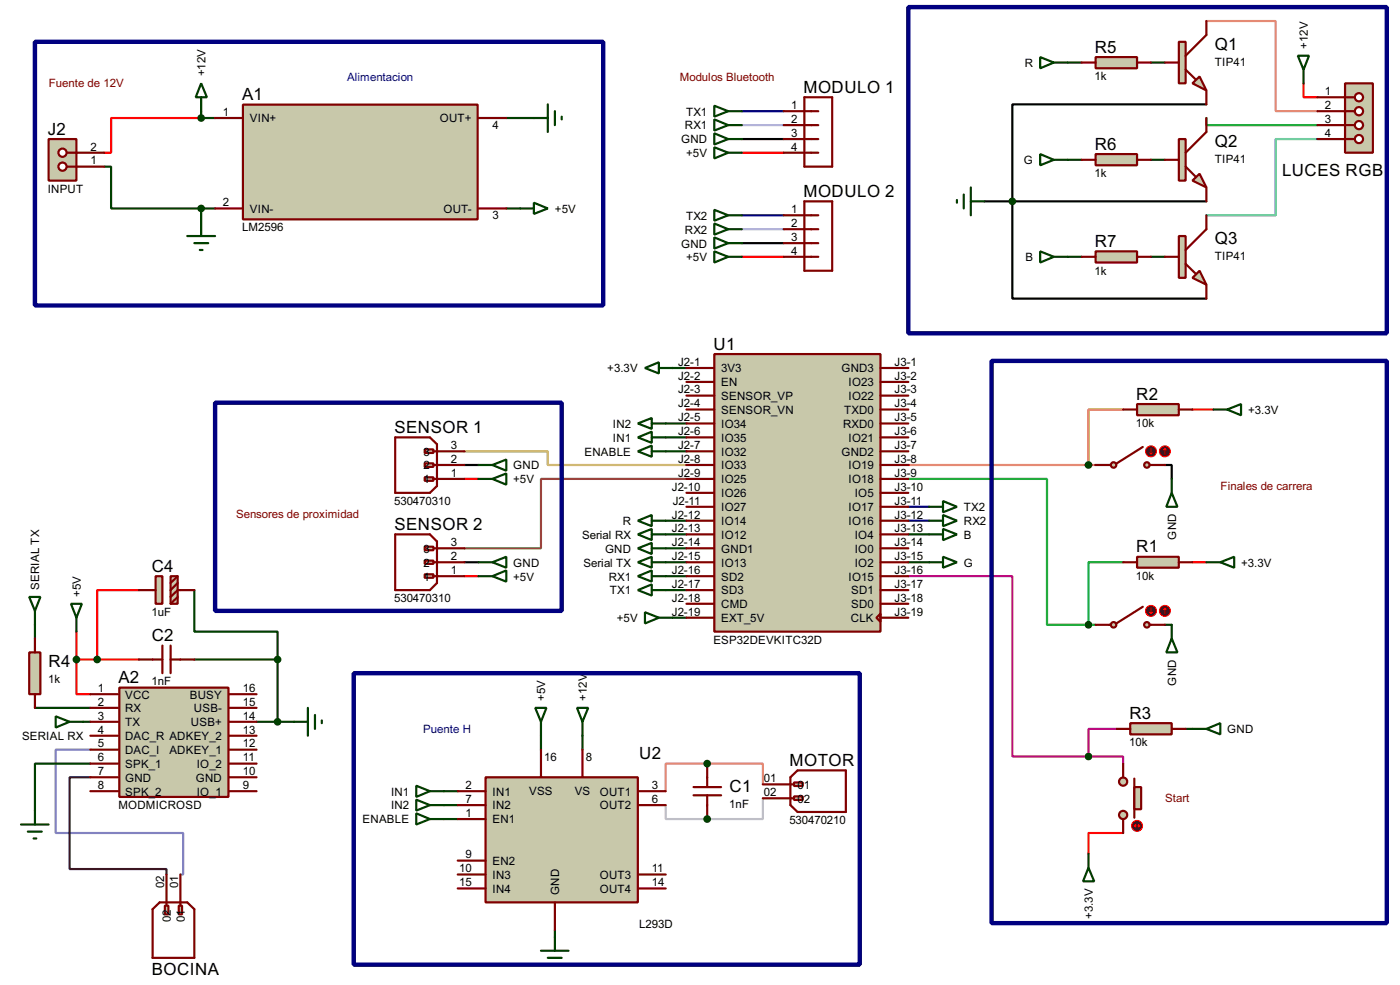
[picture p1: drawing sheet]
<svg xmlns="http://www.w3.org/2000/svg" width="256mm" height="180mm" viewBox="0 0 256 180" stroke-linecap="round" stroke-linejoin="round" font-family="sans-serif">
<path d="M36.9 20.4v1.2h2.5M92.8 38.2h2.5M92.8 21.6h5M99.1 134.7v2.5M106.7 134.7v2.5M101.7 170.2v1.3" fill="none" stroke="#004000" stroke-width=".4"/>
<path d="M36.9 21.6h-16.5v6.4h-1.3M85.1 87.7h2.6M85.1 105.5h2.6" fill="none" stroke="#f00" stroke-width=".4"/>
<path d="M16.6 137.2h-6.4v15.3h23.4v7.6h-.5" fill="none" stroke="#8080c0" stroke-width=".4"/>
<path d="M16.6 142.3h-3.8v16.8h17.7v1" fill="none" stroke="#400040" stroke-width=".4"/>
<path d="M85.1 85.1h2.6M85.1 102.9h2.6" fill="none" stroke="#000" stroke-width=".4"/>
<path d="M129.6 139.8h10.2v3.8" fill="none" stroke="#ff8080" stroke-width=".4"/>
<circle cx="129.6" cy="139.8" r=".2" fill="#004000"/>
<path d="M129.6 139.8h-7.6v5" fill="none" stroke="#ff8080" stroke-width=".4"/>
<path d="M139.8 146.1v3.8h-10.2" fill="none" stroke="#c0c0c0" stroke-width=".4"/>
<circle cx="129.6" cy="149.9" r=".2" fill="#004000"/>
<path d="M122 147.4v2.5h7.6" fill="none" stroke="#c0c0c0" stroke-width=".4"/>
<path d="M238.8 15.3v2.5h2.6M135.9 28h7.7M135.9 47h7.7M218.5 75h3.8M14 115.6v5.1M25.5 108h-7.7v12.7M218.5 102.9h2.5M14 120.7v6.4h2.6M14 120.7h11.5M205.8 152.5h-6.4v3.8" fill="none" stroke="#f00" stroke-width=".4"/>
<g fill="none" stroke="#004000" stroke-width=".4">
<path d="M195.6 11.5h2.6M210.9 11.5h2.5M19.1 30.5h1.3v7.7h16.5M36.9 38.2h2.5M36.9 38.2v2.5M195.6 29.3h2.6M210.9 29.3h2.5M195.6 47h2.6M210.9 47h2.5M122 77.5h3.8M123.2 67.4h2.6M122 80.1h3.8"/>
<path d="M122 82.6h3.8M122 97.8h3.8M122 95.3h3.8M166.4 97.8h3.8M6.4 114.4v2.5M35.6 108v7.6h15.3v5.1M122 100.4h3.8M122 105.5h3.8M122 108h3.8M122 102.9h3.8M123.2 113.1h2.6M166.4 102.9h3.8"/>
<path d="M213.4 114.4h1.3M6.4 129.6h10.2M15.3 132.1h1.3M16.6 139.8h-10.2v8.6M35.6 120.7h15.3M47 132.1h6.9M50.9 120.7v11.4M217.2 133.4h1.3M81.3 144.8h2.6M81.3 147.4h2.6M81.3 149.9h2.6"/>
</g>
<path d="M221 19.1h-35.5v35.6h35.5M135.9 25.5h7.7M180.4 36.9h40.6M135.9 44.5h7.7M213.4 85.1h1.3v2.6" fill="none" stroke="#000" stroke-width=".4"/>
<path d="M135.9 20.4h7.7M135.9 39.4h7.7M166.4 95.3h3.8M166.4 92.8h3.8" fill="none" stroke="#000080" stroke-width=".4"/>
<path d="M135.9 22.9h7.7" fill="none" stroke="#82c0ff" stroke-width=".4"/>
<path d="M125.8 87.7h-26.7v12.7h-14" fill="none" stroke="#808000" stroke-width=".4"/>
<path d="M85.1 82.6h15.3v2.5h25.4" fill="none" stroke="#c0c000" stroke-width=".4"/>
<path d="M221 21.6v1.3h20.4M166.4 87.7h25.4v26.7h7.6M199.4 114.4h1.3M205.8 102.9h-6.4v11.5" fill="none" stroke="#00c000" stroke-width=".4"/>
<path d="M205.8 75h-6.4v10.1M166.4 85.1h34.3" fill="none" stroke="#ff8000" stroke-width=".4"/>
<path d="M135.9 42h7.7" fill="none" stroke="#84c1ff" stroke-width=".4"/>
<path d="M221 3.9h12.7v16.5h7.7" fill="none" stroke="#ff8080" stroke-width=".4"/>
<path d="M241.4 25.5h-7.7v13.9h-12.7" fill="none" stroke="#00c0c0" stroke-width=".4"/>
<path d="M166.4 105.5h19.1v33h13.9M199.4 138.5h6.4v1.3M204.5 133.4h-5.1v5.1" fill="none" stroke="#c000c0" stroke-width=".4"/>
<path d="M89 142.3h27.9v22.9h-27.9z" fill="#c8c8aa" stroke="#800000" stroke-width=".4"/>
<g fill="none" stroke="#800000" stroke-width=".4">
<path d="M99.1 137.2v5.1M106.7 137.2v5.1M83.9 144.8h5.1M83.9 147.4h5.1M83.9 149.9h5.1M83.9 157.5h5.1M116.9 144.8h5.1M116.9 147.4h5.1M83.9 160.1h5.1M83.9 162.6h5.1M101.7 165.2v5M116.9 160.1h5.1"/>
<path d="M116.9 162.6h5.1"/>
</g>
<path d="M8.9 25.5h5.1v7.6h-5.1z" fill="#c8c8aa" stroke="#800000" stroke-width=".4"/>
<path d="M12.2 30.5h1.8" fill="none" stroke="#800000" stroke-width=".4"/>
<circle cx="11.4" cy="30.5" r=".75" fill="#feffff" stroke="#800000" stroke-width=".4"/>
<path d="M12.2 28h1.8" fill="none" stroke="#800000" stroke-width=".4"/>
<circle cx="11.4" cy="28" r=".75" fill="#feffff" stroke="#800000" stroke-width=".4"/>
<path d="M14 30.5h5.1M14 28h5.1" fill="none" stroke="#800000" stroke-width=".4"/>
<path d="M246.4 15.3h5.1v12.7h-5.1z" fill="#c8c8aa" stroke="#800000" stroke-width=".4"/>
<path d="M246.4 17.8h1.8" fill="none" stroke="#800000" stroke-width=".4"/>
<circle cx="248.9" cy="17.8" r=".75" fill="#feffff" stroke="#800000" stroke-width=".4"/>
<path d="M246.4 20.4h1.8" fill="none" stroke="#800000" stroke-width=".4"/>
<circle cx="248.9" cy="20.4" r=".75" fill="#feffff" stroke="#800000" stroke-width=".4"/>
<path d="M246.4 22.9h1.8" fill="none" stroke="#800000" stroke-width=".4"/>
<circle cx="248.9" cy="22.9" r=".75" fill="#feffff" stroke="#800000" stroke-width=".4"/>
<path d="M246.4 25.5h1.8" fill="none" stroke="#800000" stroke-width=".4"/>
<circle cx="248.9" cy="25.5" r=".75" fill="#feffff" stroke="#800000" stroke-width=".4"/>
<path d="M241.4 17.8h5M241.4 20.4h5M241.4 22.9h5M241.4 25.5h5" fill="none" stroke="#800000" stroke-width=".4"/>
<path d="M44.5 19.2h43v21h-43z" fill="#c8c8aa" stroke="#800000" stroke-width=".4"/>
<g fill="none" stroke="#800000" stroke-width=".4">
<path d="M147.4 17.8h5.1v12.7h-5.1zM39.4 21.6h5.1M39.4 38.2h5.1M87.7 21.6h5.1M87.7 38.2h5.1M143.6 20.4h6.3M143.6 22.9h6.3M143.6 25.5h6.3M143.6 28h6.3M143.6 39.4h6.3M147.4 36.9h5.1v12.7h-5.1zM143.6 42h6.3"/>
<path d="M143.6 44.5h6.3M143.6 47h6.3M144.8 143.6h1.9"/>
</g>
<path d="M100.4 19.1v5.1M95.3 38.2h2.5M97.8 37.1l2.6 1.1-2.6 1zM97.8 21.6h2.6M101.7 20.4v2.5M102.9 21.4v.5M118.2 112.1l2.5 1-2.5 1zM120.7 113.1h2.5" fill="none" stroke="#004000" stroke-width=".4"/>
<path d="M145.5 143.2h1.6v.7h-1.6z" fill="#c8c8aa" stroke="#800000" stroke-width=".4"/>
<path d="M144.8 146.1h1.9" fill="none" stroke="#800000" stroke-width=".4"/>
<path d="M145.5 145.8h1.6v.6h-1.6z" fill="#c8c8aa" stroke="#800000" stroke-width=".4"/>
<path d="M78.2 87.7h1.9M80.1 81.3l-1.3-1.2h-6.4v10.1h6.4l1.3-1.2M139.8 143.6h5M139.8 146.1h5M144.8 142.3l1.3-1.3h8.9v7.6h-8.9l-1.3-1.2z" fill="none" stroke="#800000" stroke-width=".4"/>
<path d="M77.8 87.4h1.6v.6h-1.6z" fill="#c8c8aa" stroke="#800000" stroke-width=".4"/>
<path d="M78.2 85.1h1.9" fill="none" stroke="#800000" stroke-width=".4"/>
<path d="M77.8 84.8h1.6v.7h-1.6z" fill="#c8c8aa" stroke="#800000" stroke-width=".4"/>
<path d="M78.2 82.6h1.9M80.1 81.3v7.7" fill="none" stroke="#800000" stroke-width=".4"/>
<path d="M77.8 82.3h1.6v.6h-1.6z" fill="#c8c8aa" stroke="#800000" stroke-width=".4"/>
<path d="M80.1 87.7h5M80.1 85.1h5M80.1 82.6h5M80.1 99.1l-1.3-1.3h-6.4v10.2h6.4l1.3-1.3M78.2 105.5h1.9" fill="none" stroke="#800000" stroke-width=".4"/>
<path d="M77.8 105.1h1.6v.7h-1.6z" fill="#c8c8aa" stroke="#800000" stroke-width=".4"/>
<path d="M78.2 102.9h1.9" fill="none" stroke="#800000" stroke-width=".4"/>
<path d="M77.8 102.6h1.6v.6h-1.6z" fill="#c8c8aa" stroke="#800000" stroke-width=".4"/>
<path d="M80.1 99.1v7.6M78.2 100.4h1.9" fill="none" stroke="#800000" stroke-width=".4"/>
<path d="M77.8 100.1h1.6v.6h-1.6z" fill="#c8c8aa" stroke="#800000" stroke-width=".4"/>
<path d="M80.1 105.5h5M80.1 102.9h5M80.1 100.4h5" fill="none" stroke="#800000" stroke-width=".4"/>
<path d="M36.9 15.3l1 2.5h-2zM36.9 17.8v2.6M98.1 129.6h2l-1 2.5zM99.1 132.1v2.6M105.7 129.6h2.1l-1.1 2.5zM106.7 132.1v2.6M99.1 174h5.1M100.4 175.3h2.5M101.4 176.6h.5M101.7 171.5v2.5" fill="none" stroke="#004000" stroke-width=".4"/>
<circle cx="36.8" cy="21.6" r=".5" fill="#004000" stroke="#004000" stroke-width=".4"/>
<path d="M21.9 125.9h20v20h-20z" fill="#c8c8aa" stroke="#800000" stroke-width=".4"/>
<g fill="none" stroke="#800000" stroke-width=".4">
<path d="M16.6 127.1h5M16.6 129.6h5M16.6 132.1h5M16.6 134.7h5M16.6 137.2h5M16.6 139.8h5M42 127.1h5M42 129.6h5M42 132.1h5M42 134.7h5M42 137.2h5M42 139.8h5"/>
<path d="M16.6 142.3h5M16.6 144.8h5M42 142.3h5M42 144.8h5M33.1 165.2v1.9"/>
</g>
<path d="M3.9 150.9h5M5.1 152.2h2.6M6.2 153.5h.5M6.4 148.4v2.5" fill="none" stroke="#004000" stroke-width=".4"/>
<path d="M32.8 165.8h.6v1.6h-.6z" fill="#c8c8aa" stroke="#800000" stroke-width=".4"/>
<path d="M30.5 165.2v1.9" fill="none" stroke="#800000" stroke-width=".4"/>
<path d="M30.2 165.8h.7v1.6h-.7z" fill="#c8c8aa" stroke="#800000" stroke-width=".4"/>
<path d="M129.6 139.8v4.3M127.1 145.6h5M127.1 144.1h5M129.6 145.6v4.3M28 166.4l1.3-1.2h5l1.3 1.2v8.9h-7.6zM30.5 160.1v5.1M33.1 160.1v5.1" fill="none" stroke="#800000" stroke-width=".4"/>
<path d="M87.7 87.7h2.5M87.7 85.1h2.5M90.2 87.7l2.6-1v2zM90.2 85.1l2.6-1v2.1zM13 110.5h2l-1 2.6zM14 113.1v2.5M87.7 105.5h2.5M87.7 102.9h2.5M90.2 105.5l2.6-1.1v2.1zM90.2 102.9l2.6-1v2zM116.9 100.4l2.5-1v2zM119.4 100.4h2.6" fill="none" stroke="#004000" stroke-width=".4"/>
<g fill="#004000" stroke="#004000" stroke-width=".4">
<circle cx="129.5" cy="139.8" r=".5"/>
<circle cx="129.5" cy="149.9" r=".5"/>
</g>
<path d="M208.3 101.9h7.7v2h-7.7z" fill="#c8c8aa" stroke="#800000" stroke-width=".4"/>
<path d="M205.8 102.9h2.5M216 102.9h2.5" fill="none" stroke="#800000" stroke-width=".4"/>
<path d="M208.3 74h7.7v2h-7.7z" fill="#c8c8aa" stroke="#800000" stroke-width=".4"/>
<path d="M205.8 75h2.5M216 75h2.5" fill="none" stroke="#800000" stroke-width=".4"/>
<path d="M118.2 67.4l2.5-1.1v2.1zM120.7 67.4h2.5M222.3 75h2.5M224.8 75l2.6-1v2zM214.7 90.2l1 2.6h-2zM214.7 87.7v2.5M214.7 116.9l1 2.5h-2zM214.7 114.4v2.5M221 102.9h2.6M223.6 102.9l2.5-1v2z" fill="none" stroke="#004000" stroke-width=".4"/>
<path d="M207.1 132.4h7.6v2h-7.6z" fill="#c8c8aa" stroke="#800000" stroke-width=".4"/>
<path d="M204.5 133.4h2.6M214.7 133.4h2.5" fill="none" stroke="#800000" stroke-width=".4"/>
<g fill="none" stroke="#004000" stroke-width=".4">
<path d="M130.9 19.4l2.5 1-2.5 1zM130.9 27l2.5 1-2.5 1zM130.9 24.4l2.5 1.1-2.5 1zM130.9 21.9l2.5 1-2.5 1zM133.4 28h2.5M133.4 25.5h2.5M133.4 20.4h2.5M133.4 22.9h2.5M130.9 46l2.5 1-2.5 1.1zM130.9 43.5l2.5 1-2.5 1zM133.4 47h2.5M133.4 44.5h2.5"/>
<path d="M116.9 108l2.5-1v2zM116.9 105.5l2.5-1.1v2.1zM119.4 108h2.6M119.4 105.5h2.6M218.5 133.4h2.5M221 133.4l2.6-1v2zM199.4 158.8l1.1 2.5h-2.1zM199.4 156.3v2.5"/>
</g>
<path d="M130.9 64.8h30.4v50.8h-30.4z" fill-rule="evenodd" fill="#c8c8aa" stroke="#800000" stroke-width=".4"/>
<g fill="none" stroke="#800000" stroke-width=".4">
<path d="M125.8 67.4h5.1M125.8 69.9h5.1M125.8 72.4h5.1M125.8 77.5h5.1M125.8 75h5.1M161.3 67.4h5.1M161.3 69.9h5.1M161.3 72.4h5.1M161.3 77.5h5.1M161.3 75h5.1M125.8 82.6h5.1M125.8 97.8h5.1"/>
<path d="M125.8 95.3h5.1M125.8 92.8h5.1M125.8 87.7h5.1M125.8 85.1h5.1M125.8 80.1h5.1M125.8 90.2h5.1M161.3 82.6h5.1M161.3 97.8h5.1M161.3 95.3h5.1M161.3 92.8h5.1M161.3 87.7h5.1M161.3 85.1h5.1"/>
<path d="M161.3 80.1h5.1M161.3 90.2h5.1M125.8 113.1h5.1M125.8 110.5h5.1M125.8 100.4h5.1M125.8 102.9h5.1M125.8 105.5h5.1M125.8 108h5.1M160.6 113.1l.7-.8v1.5zM161.3 113.1h5.1M161.3 110.5h5.1M161.3 100.4h5.1"/>
<path d="M161.3 102.9h5.1M161.3 105.5h5.1M161.3 108h5.1"/>
</g>
<g fill="#004000" stroke="#004000" stroke-width=".4">
<circle cx="199.4" cy="114.4" r=".5"/>
<circle cx="199.4" cy="85.1" r=".5"/>
</g>
<g fill="none" stroke="#004000" stroke-width=".4">
<path d="M130.9 38.4l2.5 1-2.5 1zM133.4 39.4h2.5M130.9 40.9l2.5 1.1-2.5 1zM133.4 42h2.5M116.9 77.5l2.5-1v2zM119.4 77.5h2.6M116.9 80.1l2.5-1.1v2.1zM116.9 82.6l2.5-1v2zM119.4 80.1h2.6M119.4 82.6h2.6M170.2 95.3h2.6M170.2 92.8h2.6"/>
<path d="M172.8 94.3l2.5 1-2.5 1zM172.8 91.7l2.5 1.1-2.5 1zM76.3 143.8l2.5 1-2.5 1.1zM76.3 146.4l2.5 1-2.5 1zM76.3 148.9l2.5 1-2.5 1zM78.8 144.8h2.5M78.8 147.4h2.5M78.8 149.9h2.5"/>
</g>
<path d="M218.5 15.3l1.3-1.3 1.2 2.6z" fill="#c8c8aa" stroke="#800000" stroke-width=".4"/>
<path d="M216 7.7h1.2v7.6h-1.2z" fill="#c8c8aa" stroke="#800000" stroke-width=".4"/>
<path d="M213.4 11.5h2.6M217.2 12.8l1.8 1.7M221 3.9v2.5l-3.8 3.8M221 16.6v2.5" fill="none" stroke="#800000" stroke-width=".4"/>
<path d="M218.5 33.1l1.3-1.3 1.2 2.5z" fill="#c8c8aa" stroke="#800000" stroke-width=".4"/>
<path d="M216 25.5h1.2v7.6h-1.2z" fill="#c8c8aa" stroke="#800000" stroke-width=".4"/>
<path d="M213.4 29.3h2.6M217.2 30.5l1.8 1.8M221 21.6v2.6l-3.8 3.8M221 34.3v2.6" fill="none" stroke="#800000" stroke-width=".4"/>
<path d="M218.5 50.9l1.3-1.3 1.2 2.5z" fill="#c8c8aa" stroke="#800000" stroke-width=".4"/>
<path d="M216 43.2h1.2v7.7h-1.2z" fill="#c8c8aa" stroke="#800000" stroke-width=".4"/>
<path d="M221 39.4v2.6l-3.8 3.8M213.4 47h2.6M217.2 48.3l1.8 1.8M221 52.1v2.6" fill="none" stroke="#800000" stroke-width=".4"/>
<path d="M116.9 97.8l2.5-1v2.1zM119.4 97.8h2.6M116.9 102.9l2.5-1v2zM119.4 102.9h2.6" fill="none" stroke="#004000" stroke-width=".4"/>
<path d="M5.4 119.4h2v7.7h-2z" fill="#c8c8aa" stroke="#800000" stroke-width=".4"/>
<path d="M6.4 116.9v2.5M6.4 127.1v2.5" fill="none" stroke="#800000" stroke-width=".4"/>
<g fill="none" stroke="#004000" stroke-width=".4">
<path d="M190.6 10.5l2.5 1-2.5 1zM193.1 11.5h2.5M175.3 36.6v.5M176.6 35.6v2.6M177.9 36.9h2.5M177.9 34.3v5.1M190.6 28.2l2.5 1.1-2.5 1zM193.1 29.3h2.5M190.6 46l2.5 1-2.5 1.1zM193.1 47h2.5M116.9 95.3l2.5-1v2zM119.4 95.3h2.6"/>
<path d="M170.2 97.8h2.6M172.8 96.8l2.5 1-2.5 1.1zM5.4 109.3h2l-1 2.5zM6.4 111.8v2.6M170.2 102.9h2.6M172.8 101.9l2.5 1-2.5 1zM10.2 131.1l2.6 1-2.6 1.1zM12.8 132.1h2.5"/>
</g>
<circle cx="185.4" cy="36.9" r=".5" fill="#004000" stroke="#004000" stroke-width=".4"/>
<path d="M200.7 10.5h7.6v2h-7.6z" fill="#c8c8aa" stroke="#800000" stroke-width=".4"/>
<path d="M198.2 11.5h2.5M208.3 11.5h2.6" fill="none" stroke="#800000" stroke-width=".4"/>
<path d="M200.7 28.2h7.6v2.1h-7.6z" fill="#c8c8aa" stroke="#800000" stroke-width=".4"/>
<path d="M198.2 29.3h2.5M208.3 29.3h2.6" fill="none" stroke="#800000" stroke-width=".4"/>
<path d="M200.7 46h7.6v2.1h-7.6z" fill="#c8c8aa" stroke="#800000" stroke-width=".4"/>
<path d="M198.2 47h2.5M208.3 47h2.6M29.8 118.2v5M31.3 118.2v5M25.5 120.7h4.3M31.3 120.7h4.3" fill="none" stroke="#800000" stroke-width=".4"/>
<path d="M6.4 7.7h104.1v48.2h-104.1zM166.4 1.3h87.7v59.7h-87.7zM39.4 73.7h63.5v38.1h-63.5zM181.7 66.1h72.4v102.9h-72.4zM64.8 123.2h92.7v53.4h-92.7z" fill="none" stroke="#000080" stroke-width=".8"/>
<path d="M237.8 10.2h2l-1 2.6zM238.8 12.8v2.5" fill="none" stroke="#004000" stroke-width=".4"/>
<circle cx="14" cy="120.7" r=".5" fill="#004000" stroke="#004000" stroke-width=".4"/>
<g fill="#c8c8aa" stroke="#800000" stroke-width=".4">
<path d="M28.5 105.5h1.3v5h-1.3z"/>
<path d="M31.3 105.5h1.3v5h-1.3z"/>
</g>
<path d="M25.5 108h3M32.6 105.5l-1.3 1.2M32.6 106.7l-1.3 1.3M32.6 109.3l-1.3 1.2M35.6 108h-3l-1.3 1.3" fill="none" stroke="#800000" stroke-width=".4"/>
<g fill="#004000" stroke="#004000" stroke-width=".4">
<circle cx="17.8" cy="120.7" r=".5"/>
<circle cx="50.8" cy="120.7" r=".5"/>
</g>
<path d="M53.9 132.1h2.5M56.4 129.6v5.1M57.7 130.9v2.5M59 131.9v.5" fill="none" stroke="#004000" stroke-width=".4"/>
<g fill="#c8c8aa" stroke="#800000" stroke-width=".4">
<circle cx="210.1" cy="85.1" r=".5"/>
<circle cx="204" cy="85.1" r=".5"/>
</g>
<path d="M200.7 85.1h2.8M209.4 81.8l-4.9 3.1M210.6 85.1h2.8" fill="none" stroke="#800000" stroke-width=".4"/>
<circle cx="210.8" cy="82.6" r="1" fill="#400000" stroke="#f00" stroke-width=".2"/>
<path d="M210.6 82.9l.3 .2M210.9 82.1v1M211.1 82.9l-.2 .2" fill="none" stroke="#f00" stroke-width=".2"/>
<circle cx="213.4" cy="82.6" r="1" fill="#400000" stroke="#f00" stroke-width=".2"/>
<path d="M213.4 82.1l-.2 .3M213.4 82.1l.3 .3M213.4 82.1v1" fill="none" stroke="#f00" stroke-width=".2"/>
<g fill="#c8c8aa" stroke="#800000" stroke-width=".4">
<circle cx="210.1" cy="114.4" r=".5"/>
<circle cx="204" cy="114.4" r=".5"/>
</g>
<path d="M200.7 114.4h2.8M209.4 111.1l-4.9 3M210.6 114.4h2.8" fill="none" stroke="#800000" stroke-width=".4"/>
<circle cx="210.8" cy="111.8" r="1" fill="#400000" stroke="#f00" stroke-width=".2"/>
<path d="M210.6 112.1l.3 .2M210.9 111.3v1M211.1 112.1l-.2 .2" fill="none" stroke="#f00" stroke-width=".2"/>
<circle cx="213.4" cy="111.8" r="1" fill="#400000" stroke="#f00" stroke-width=".2"/>
<path d="M213.4 111.3l-.2 .3M213.4 111.3l.3 .3M213.4 111.3v1" fill="none" stroke="#f00" stroke-width=".2"/>
<g fill="#c8c8aa" stroke="#800000" stroke-width=".4">
<circle cx="205.7" cy="149.2" r=".75"/>
<circle cx="205.7" cy="143.1" r=".75"/>
</g>
<path d="M207.8 142.5v7.2" fill="none" stroke="#800000" stroke-width=".4"/>
<path d="M207.8 144.1h1.3v4h-1.3z" fill="#c8c8aa" stroke="#800000" stroke-width=".4"/>
<path d="M205.8 139.8v2.5M205.8 149.9v2.6" fill="none" stroke="#800000" stroke-width=".4"/>
<circle cx="208.3" cy="151.2" r="1" fill="#400000" stroke="#f00" stroke-width=".2"/>
<path d="M207.8 151.2h1M207.8 151.2l.3 .2M208.1 150.9l-.3 .3M208.6 150.9l.2 .3M208.8 151.2l-.2 .2" fill="none" stroke="#f00" stroke-width=".2"/>
<g fill="#004000" stroke="#004000" stroke-width=".4">
<circle cx="199.4" cy="138.5" r=".5"/>
<circle cx="36.8" cy="38.2" r=".5"/>
<circle cx="50.8" cy="132.1" r=".5"/>
</g>
<path d="M34.3 43.2h5.1M35.6 44.5h2.6M36.6 45.8h.5M36.9 40.7v2.5" fill="none" stroke="#004000" stroke-width=".4"/>
<g font-size="3.5">
<text x="200.6" y="9.7">R5</text>
<text x="222.6" y="9.1">Q1</text>
<text x="147.2" y="17">MODULO 1</text>
<text x="44.4" y="18.3">A1</text>
<text x="8.8" y="24.7">J2</text>
<text x="200.6" y="27.4">R6</text>
<text x="222.6" y="26.8">Q2</text>
<text x="234.9" y="32.3">LUCES RGB</text>
<text x="147.2" y="36">MODULO 2</text>
<text x="200.6" y="45.2">R7</text>
<text x="222.6" y="44.6">Q3</text>
<text x="130.7" y="64">U1</text>
<text x="208.2" y="73.2">R2</text>
<text x="72.3" y="79.3">SENSOR 1</text>
<text x="72.3" y="97">SENSOR 2</text>
<text x="208.2" y="101.1">R1</text>
<text x="27.8" y="104.7">C4</text>
<text x="27.8" y="117.4">C2</text>
<text x="8.9" y="122.1">R4</text>
<text x="21.7" y="125">A2</text>
<text x="206.9" y="131.6">R3</text>
<text x="117.1" y="139">U2</text>
<text x="144.7" y="140.2">MOTOR</text>
<text x="133.7" y="145">C1</text>
<text x="27.8" y="178.4">BOCINA</text>
</g>
<g font-size="2.4">
<text x="222.5" y="12">TIP41</text>
<text x="239.6" y="8.9" transform="rotate(-90 239.6 8.9)">+12V</text>
<text x="37.7" y="14" transform="rotate(-90 37.7 14)">+12V</text>
<text x="187.7" y="12.3">R</text>
<text x="200.5" y="14.7">1k</text>
<text x="242.7" y="17.4">1</text>
<text x="40.8" y="21.2">1</text>
<text x="45.8" y="22.4">VIN+</text>
<text x="80.6" y="22.4">OUT+</text>
<text x="90.2" y="23.6">4</text>
<text x="125.5" y="23.7">RX1</text>
<text x="125.7" y="21.2">TX1</text>
<text x="145" y="19.9">1</text>
<text x="145" y="22.5">2</text>
<text x="242.7" y="19.9">2</text>
<text x="242.7" y="22.5">3</text>
<text x="16.6" y="27.5">2</text>
<text x="124.8" y="26.3">GND</text>
<text x="125.7" y="28.8">+5V</text>
<text x="145" y="25">3</text>
<text x="145" y="27.5">4</text>
<text x="222.5" y="29.8">TIP41</text>
<text x="242.7" y="25">4</text>
<text x="8.7" y="35.3">INPUT</text>
<text x="16.6" y="30.1">1</text>
<text x="187.6" y="30">G</text>
<text x="200.5" y="32.5">1k</text>
<text x="40.8" y="37.7">2</text>
<text x="45.8" y="39">VIN-</text>
<text x="81.2" y="39">OUT-</text>
<text x="90.2" y="40.2">3</text>
<text x="101.7" y="39">+5V</text>
<text x="125.7" y="40.2">TX2</text>
<text x="145" y="39">1</text>
<text x="145" y="41.6">2</text>
<text x="44.3" y="42.3">LM2596</text>
<text x="124.8" y="45.3">GND</text>
<text x="125.5" y="42.7">RX2</text>
<text x="125.7" y="47.8">+5V</text>
<text x="145" y="44.1">3</text>
<text x="145" y="46.6">4</text>
<text x="187.8" y="47.8">B</text>
<text x="222.5" y="47.6">TIP41</text>
<text x="200.5" y="50.3">1k</text>
<text x="111.3" y="68.1">+3.3V</text>
<text x="124.2" y="67">J2-1</text>
<text x="124.2" y="69.5">J2-2</text>
<text x="124.2" y="72">J2-3</text>
<text x="132.1" y="68.1">3V3</text>
<text x="132.1" y="70.7">EN</text>
<text x="154.1" y="68.1">GND3</text>
<text x="155.4" y="70.7">IO23</text>
<text x="163.9" y="67">J3-1</text>
<text x="163.9" y="72">J3-3</text>
<text x="163.9" y="69.5">J3-2</text>
<text x="124.2" y="77.1">J2-5</text>
<text x="124.2" y="74.6">J2-4</text>
<text x="132.1" y="75.8">SENSOR_VN</text>
<text x="132.1" y="73.2">SENSOR_VP</text>
<text x="154.6" y="75.8">TXD0</text>
<text x="155.4" y="73.2">IO22</text>
<text x="163.9" y="77.1">J3-5</text>
<text x="163.9" y="74.6">J3-4</text>
<text x="228.7" y="75.8">+3.3V</text>
<text x="77.6" y="83.4">3</text>
<text x="82.6" y="82.2">3</text>
<text x="107.1" y="83.4">ENABLE</text>
<text x="112.3" y="80.8">IN1</text>
<text x="112.3" y="78.3">IN2</text>
<text x="124.2" y="82.2">J2-7</text>
<text x="124.2" y="79.7">J2-6</text>
<text x="132.1" y="83.4">IO32</text>
<text x="132.1" y="78.3">IO34</text>
<text x="132.1" y="80.8">IO35</text>
<text x="154.1" y="83.4">GND2</text>
<text x="154.4" y="78.3">RXD0</text>
<text x="155.4" y="80.8">IO21</text>
<text x="163.9" y="82.2">J3-7</text>
<text x="163.9" y="79.7">J3-6</text>
<text x="208.1" y="78.2">10k</text>
<text x="77.6" y="88.5">1</text>
<text x="77.6" y="85.9">2</text>
<text x="82.6" y="87.3">1</text>
<text x="82.6" y="84.7">2</text>
<text x="94" y="88.5">+5V</text>
<text x="94" y="85.9">GND</text>
<text x="123.1" y="89.8">J2-10</text>
<text x="124.2" y="87.3">J2-9</text>
<text x="124.2" y="84.7">J2-8</text>
<text x="132.1" y="88.5">IO25</text>
<text x="132.1" y="85.9">IO33</text>
<text x="155.4" y="88.5">IO18</text>
<text x="155.4" y="85.9">IO19</text>
<text x="163.9" y="87.3">J3-9</text>
<text x="163.9" y="84.7">J3-8</text>
<text x="163.9" y="89.8">J3-10</text>
<text x="72.2" y="92.4">530470310</text>
<text x="123.1" y="94.9">J2-12</text>
<text x="123.2" y="92.4">J2-11</text>
<text x="132.1" y="91">IO26</text>
<text x="132.1" y="93.6">IO27</text>
<text x="155.4" y="93.6">IO17</text>
<text x="156.6" y="91">IO5</text>
<text x="163.9" y="94.9">J3-12</text>
<text x="163.9" y="92.4">J3-11</text>
<text x="176.6" y="93.6">TX2</text>
<text x="77.6" y="101.2">3</text>
<text x="82.6" y="100">3</text>
<text x="106.6" y="98.6">Serial RX</text>
<text x="110.8" y="101.2">GND</text>
<text x="114.1" y="96.1">R</text>
<text x="123.1" y="100">J2-14</text>
<text x="123.1" y="97.4">J2-13</text>
<text x="132.1" y="101.2">GND1</text>
<text x="132.1" y="98.6">IO12</text>
<text x="132.1" y="96.1">IO14</text>
<text x="155.4" y="96.1">IO16</text>
<text x="156.6" y="101.2">IO0</text>
<text x="156.6" y="98.6">IO4</text>
<text x="163.9" y="100">J3-14</text>
<text x="163.9" y="97.4">J3-13</text>
<text x="176.6" y="96.1">RX2</text>
<text x="176.6" y="98.6">B</text>
<text x="215.5" y="98.8" transform="rotate(-90 215.5 98.8)">GND</text>
<text x="7.2" y="108" transform="rotate(-90 7.2 108)">SERIAL TX</text>
<text x="77.6" y="106.3">1</text>
<text x="77.6" y="103.7">2</text>
<text x="82.6" y="105.1">1</text>
<text x="82.6" y="102.5">2</text>
<text x="94" y="106.3">+5V</text>
<text x="94" y="103.7">GND</text>
<text x="106.9" y="103.7">Serial TX</text>
<text x="111.5" y="106.3">RX1</text>
<text x="123.1" y="102.5">J2-15</text>
<text x="123.1" y="105.1">J2-16</text>
<text x="123.1" y="107.6">J2-17</text>
<text x="132.1" y="103.7">IO13</text>
<text x="132.1" y="106.3">SD2</text>
<text x="155.4" y="106.3">IO15</text>
<text x="156.6" y="103.7">IO2</text>
<text x="163.9" y="105.1">J3-16</text>
<text x="163.9" y="102.5">J3-15</text>
<text x="163.9" y="107.6">J3-17</text>
<text x="176.6" y="103.7">G</text>
<text x="208.1" y="106.1">10k</text>
<text x="227.4" y="103.7">+3.3V</text>
<text x="14.8" y="109.3" transform="rotate(-90 14.8 109.3)">+5V</text>
<text x="27.8" y="112.7">1uF</text>
<text x="72.2" y="110.2">530470310</text>
<text x="111.7" y="108.8">TX1</text>
<text x="113" y="113.9">+5V</text>
<text x="123.1" y="110.1">J2-18</text>
<text x="123.1" y="112.7">J2-19</text>
<text x="132.1" y="111.3">CMD</text>
<text x="132.1" y="113.9">EXT_5V</text>
<text x="132.1" y="108.8">SD3</text>
<text x="155.9" y="113.9">CLK</text>
<text x="155.9" y="111.3">SD0</text>
<text x="155.9" y="108.8">SD1</text>
<text x="163.9" y="112.7">J3-19</text>
<text x="163.9" y="110.1">J3-18</text>
<text x="130.7" y="117.8">ESP32DEVKITC32D</text>
<text x="8.9" y="125">1k</text>
<text x="27.8" y="125.4">1nF</text>
<text x="215.5" y="125.5" transform="rotate(-90 215.5 125.5)">GND</text>
<text x="18" y="126.7">1</text>
<text x="18" y="129.2">2</text>
<text x="18" y="131.7">3</text>
<text x="22.9" y="127.9">VCC</text>
<text x="22.9" y="130.4">RX</text>
<text x="34.8" y="127.9">BUSY</text>
<text x="35.5" y="130.4">USB-</text>
<text x="44.5" y="126.7">16</text>
<text x="44.5" y="129.2">15</text>
<text x="44.5" y="131.7">14</text>
<text x="99.9" y="128.3" transform="rotate(-90 99.9 128.3)">+5V</text>
<text x="107.5" y="128.3" transform="rotate(-90 107.5 128.3)">+12V</text>
<text x="4" y="135.5">SERIAL RX</text>
<text x="18" y="134.3">4</text>
<text x="18" y="136.8">5</text>
<text x="22.9" y="132.9">TX</text>
<text x="22.9" y="135.5">DAC_R ADKEY_2</text>
<text x="35" y="132.9">USB+</text>
<text x="44.5" y="134.3">13</text>
<text x="44.5" y="136.8">12</text>
<text x="206.9" y="136.6">10k</text>
<text x="224.8" y="134.2">GND</text>
<text x="18" y="139.4">6</text>
<text x="18" y="141.9">7</text>
<text x="22.9" y="138">DAC_I</text>
<text x="22.9" y="140.6">SPK_1</text>
<text x="22.9" y="143.1">GND</text>
<text x="31" y="138">ADKEY_1</text>
<text x="35.9" y="143.1">GND</text>
<text x="36" y="140.6">IO_2</text>
<text x="44.5" y="139.4">11</text>
<text x="44.5" y="141.9">10</text>
<text x="99.7" y="139.4">16</text>
<text x="107.4" y="139.4">8</text>
<text x="140" y="143.2">01</text>
<text x="18" y="144.4">8</text>
<text x="21.7" y="148.1">MODMICROSD</text>
<text x="22.9" y="145.6">SPK_2</text>
<text x="36" y="145.6">IO_1</text>
<text x="44.5" y="144.4">9</text>
<text x="71.6" y="145.6">IN1</text>
<text x="71.6" y="148.2">IN2</text>
<text x="85.3" y="144.4">2</text>
<text x="85.3" y="147">7</text>
<text x="85.3" y="149.5">1</text>
<text x="90.2" y="145.6">IN1</text>
<text x="90.2" y="148.2">IN2</text>
<text x="96.9" y="145.6">VSS</text>
<text x="105.3" y="145.6">VS</text>
<text x="109.9" y="145.6">OUT1</text>
<text x="109.9" y="148.2">OUT2</text>
<text x="119.4" y="144.4">3</text>
<text x="119.4" y="147">6</text>
<text x="133.6" y="147.9">1nF</text>
<text x="140" y="145.7">02</text>
<text x="146.1" y="144.4">01</text>
<text x="146.1" y="146.9">02</text>
<text x="66.4" y="150.7">ENABLE</text>
<text x="90.2" y="150.7">EN1</text>
<text x="144.6" y="150.8">530470210</text>
<text x="84.1" y="159.7">10</text>
<text x="85.3" y="157.1">9</text>
<text x="90.2" y="160.9">IN3</text>
<text x="90.2" y="158.3">EN2</text>
<text x="109.9" y="160.9">OUT3</text>
<text x="119.4" y="159.7">11</text>
<text x="30.1" y="162.6" transform="rotate(-90 30.1 162.6)">02</text>
<text x="32.7" y="162.6" transform="rotate(-90 32.7 162.6)">01</text>
<text x="84.1" y="162.2">15</text>
<text x="90.2" y="163.4">IN4</text>
<text x="102.5" y="163.8" transform="rotate(-90 102.5 163.8)">GND</text>
<text x="109.9" y="163.4">OUT4</text>
<text x="119.4" y="162.2">14</text>
<text x="31.3" y="168.7" transform="rotate(-90 31.3 168.7)">02</text>
<text x="33.9" y="168.7" transform="rotate(-90 33.9 168.7)">01</text>
<text x="117.1" y="169.9">L293D</text>
<text x="200.2" y="168.2" transform="rotate(-90 200.2 168.2)">+3.3V</text>
</g>
<g font-size="2.4" fill="#800000">
<text x="8.9" y="16">Fuente de 12V</text>
<text x="124.5" y="14.8">Modulos Bluetooth</text>
<text x="223.6" y="89.6">Finales de carrera</text>
<text x="43.2" y="94.8">Sensores de proximidad</text>
<text x="213.4" y="146.8">Start</text>
</g>
<g font-size="2.4" fill="#000080">
<text x="63.6" y="14.8">Alimentacion</text>
<text x="77.5" y="134.1">Puente H</text>
</g>
</svg>
